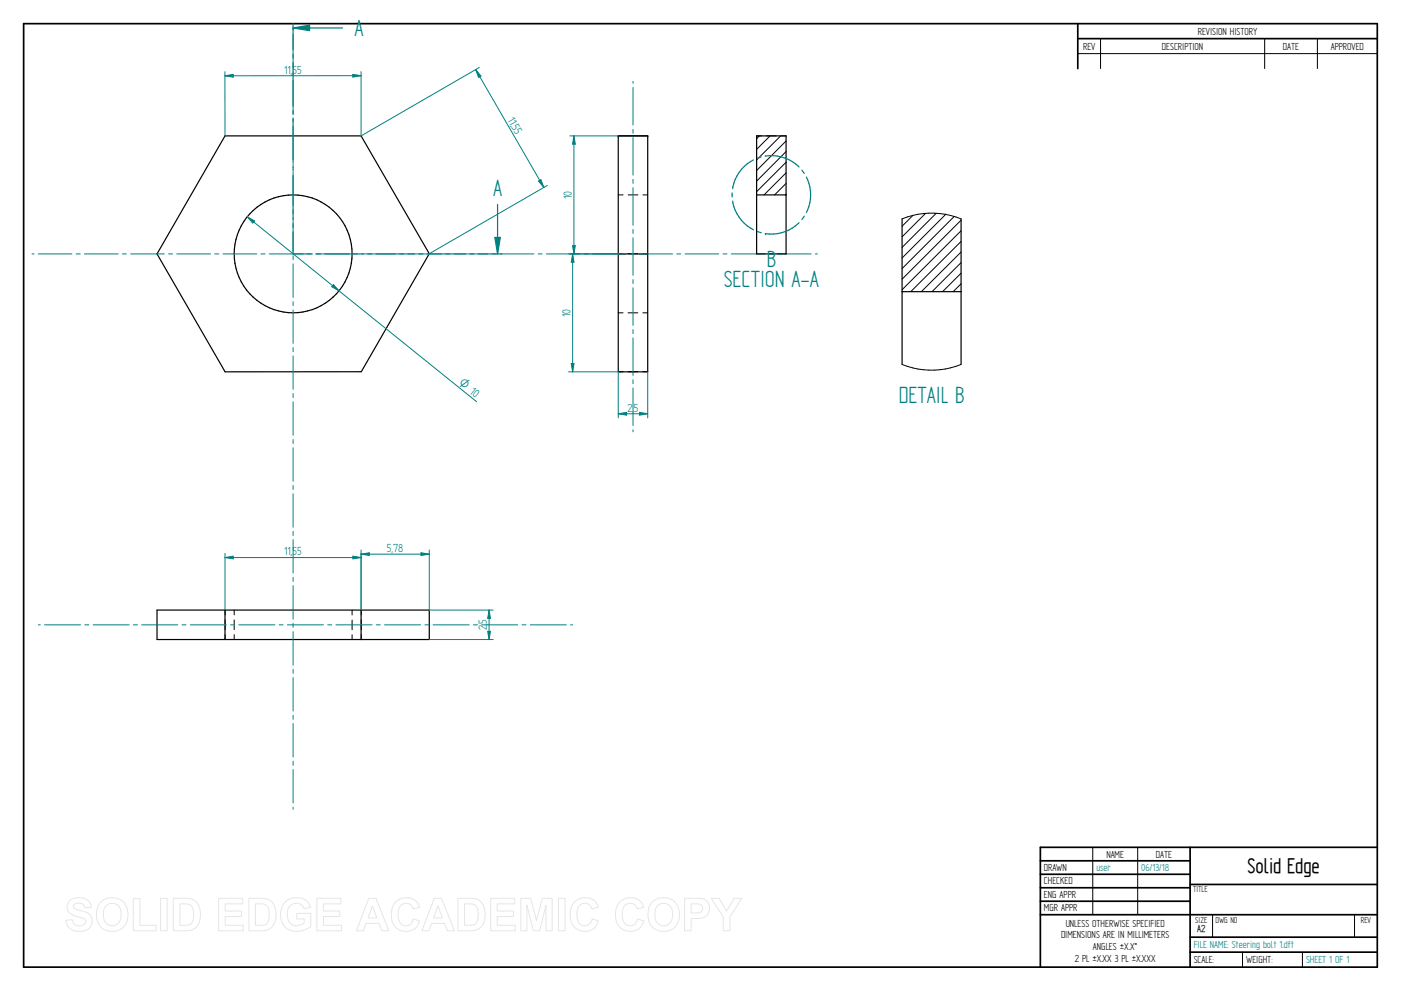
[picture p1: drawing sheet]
<svg xmlns="http://www.w3.org/2000/svg" width="594mm" height="420mm" viewBox="0 0 594 420" stroke-linecap="round" stroke-linejoin="round" font-family="sans-serif">
<g fill="none" stroke="#000" stroke-width=".72">
<path d="M10 10h574v400h-574zM457 10v19.1M457 16.4h127M504.6 359.2v50.8M584 359.2h-142.9v50.8M441.1 365h63.5M441.1 370.7h63.5M441.1 376.4h63.5M504.6 375h79.4M441.1 382.1h63.5M441.1 387.8h142.9M504.6 397.3h79.4"/>
<path d="M504.6 403.7h79.4"/>
</g>
<g fill="none" stroke="#000" stroke-width=".42">
<path d="M466.7 16.4v12.7M536.3 16.4v12.7M558.6 16.4v12.7M457 22.7h127M262.2 82.6h2M266.4 82.6h4.1M272.6 82.6h2.1M262.2 107.6h2M266.3 107.6h4.2M272.6 107.6h2.1M262.2 132.6h2M266.3 132.6h4.2"/>
<path d="M272.6 132.6h2.1M262.2 157.6h2M266.3 157.6h4.2M272.6 157.6h2.1M95.5 258.7v2M99.3 258.7v2M149.3 258.7v2M153.2 258.7v2M95.5 262.8v4.2M95.5 269.1v2M99.3 262.8v4.2M99.3 269.1v2"/>
<path d="M149.3 262.9v4.1M149.3 269.1v2M153.2 262.8v4.2M153.2 269.1v2M463.4 359.2v28.6M482.4 359.2v28.6M514.2 387.9v9.4M574.4 387.9v9.4M526.9 403.7v6.3M552.3 403.7v6.3"/>
</g>
<g fill="none" stroke="#000" stroke-width=".51">
<path d="M95.4 57.6h57.7l28.9 50-28.8 50h-57.7l-28.9-49.9zM262.2 57.6h12.5v100h-12.5zM262.2 107.7h12.5M66.6 258.7h115.4v12.4h-115.4zM95.4 258.7v12.4M153.1 258.7v12.4"/>
<circle cx="124.3" cy="107.6" r="25"/>
</g>
<g fill="#000">
<circle cx="262.2" cy="57.6" r=".25"/>
<circle cx="274.7" cy="57.6" r=".25"/>
</g>
<g fill="none" stroke="#008080" stroke-width=".42">
<path d="M124.3 11.9v.8M124.3 14.5v14.2M124.3 30.4v1.8M124.3 34v14.1M268.4 34.5v.8M268.4 37.1v15.9M124.3 50v1.6M124.3 53.4v14.2M268.4 54.8v1.7M268.4 58.3v16M124.3 69.4v1.7M124.3 72.9v14.2"/>
<path d="M268.4 76v1.8M268.4 79.5v16M124.3 88.9v1.7M124.3 92.4v14.2M268.4 97.3v1.7M13.6 107.7h.8M16.2 107.7h14.3M32.3 107.7h1.7M35.8 107.7h14.3M51.9 107.7h1.7M55.4 107.7h14.3M71.5 107.7h1.7"/>
<path d="M75 107.7h14.3M91.1 107.7h1.7M94.6 107.7h14.3M110.7 107.7h1.7M114.2 107.7h14.3M124.3 108.4v1.7M124.3 111.9v14.2M130.3 107.7h1.6M133.8 107.7h14.2M149.9 107.7h1.6M153.3 107.7h14.3M169.4 107.7h1.7"/>
<path d="M172.9 107.7h14.3M189 107.7h1.7M192.5 107.7h14.3M208.6 107.7h1.7M212.1 107.7h14.3M228.2 107.7h1.7M231.7 107.7h14.3M247.8 107.7h1.7M251.3 107.7h14.3M267.4 107.7h1.7M268.4 100.8v15.9M268.4 118.5v1.7"/>
<path d="M270.9 107.7h14.3M287 107.7h1.7M290.5 107.7h14.3M306.6 107.7h1.7M310 107.7h14.4M326.1 107.7h1.8M329.6 107.7h14.4M345.7 107.7h.9M124.3 127.9v1.7M124.3 131.4v14.2M268.4 122v16M268.4 139.7v1.7"/>
<path d="M124.3 147.4v1.7M124.3 150.9v14.2M268.4 143.3v15.9M124.3 166.9v1.7M124.3 170.3v14.2M268.4 161v1.7M268.4 164.5v15.9M124.3 186.4v1.6M124.3 189.8v14.2M268.4 182.2v.9M124.3 205.8v1.7M124.3 209.3v14.2"/>
<path d="M124.3 225.3v1.7M124.3 228.8v14.2M124.3 244.8v1.7M124.3 248.3v14.2M16.2 264.9h.9M18.9 264.9h15.3M36 264.9h1.7M39.5 264.9h15.3M56.6 264.9h1.7M60.1 264.9h15.3M77.2 264.9h1.7M80.7 264.9h15.3"/>
<path d="M97.7 264.9h1.8M101.3 264.9h15.3M118.4 264.9h1.7M121.9 264.9h15.3M124.3 264.3v1.7M124.3 267.8v14.2M139 264.9h1.7M142.4 264.9h15.4M159.5 264.9h1.7M163.1 264.9h15.2M180.2 264.9h1.7M183.6 264.9h15.4"/>
<path d="M200.7 264.9h1.8M204.3 264.9h15.2M221.4 264.9h1.6M224.8 264.9h15.4M241.9 264.9h.9M124.3 283.8v1.7M124.3 287.3v14.2M124.3 303.3v1.7M124.3 306.7v14.3M124.3 322.7v1.7M124.3 326.3v14.1M124.3 342.2v.9"/>
</g>
<g fill="none" stroke="#008080" stroke-width=".51">
<path d="M145.3 11.9h-21v9.3M124.3 22.9v1.7M124.3 26.5v18.6M124.3 46.9v1.7M124.3 50.4v18.6M124.3 70.9v1.7M124.3 74.3v18.7M124.3 94.8v1.7M124.3 98.3v9.4h8.2M134.2 107.7h1.7M137.7 107.7h16.4M155.9 107.7h1.7"/>
<path d="M159.4 107.7h16.4M177.6 107.7h1.7M181.1 107.7h16.4M199.3 107.7h1.7M202.8 107.7h8.2"/>
</g>
<path d="M124.3 11.9l7-1.2v2.3z" fill="#008080"/>
<path d="M124.3 11.9l7-1.2v2.3zM211 86.7v21" fill="none" stroke="#008080" stroke-width=".51"/>
<path d="M209.8 100.7h2.4l-1.2 7z" fill="#008080"/>
<path d="M124.3 10.1v1.8M338.8 94.4a16.7 16.7 0 0 1-14.2 4.7M341 91.7l-.9 1.3M343.7 82.6a16.1 16.1 0 0 1-1.8 7.5M209.8 100.7h2.4l-1.2 7zM211 107.7h1.8" fill="none" stroke="#008080" stroke-width=".51"/>
<path d="M320.8 57.6h2.1M322 57.6l-1.2 1.2M325 57.6h4.2M326.6 57.6l-5.8 5.7M331 57.6l-10.2 10.2M331.3 57.6h2M333.3 59.8l-12.5 12.5M333.3 64.3l-12.5 12.5M333.3 68.8l-12.5 12.5M333.3 73.3l-9.3 9.3M333.3 77.8l-4.8 4.8M333.3 82.3l-.4 .3" fill="none" stroke="#000" stroke-width=".42"/>
<path d="M320.8 57.6h12.5v50.1h-12.5zM320.8 82.6h12.5" fill="none" stroke="#000" stroke-width=".51"/>
<circle cx="324.6" cy="99.1" r=".25" fill="#008080"/>
<path d="M319.5 67.8a16.5 16.5 0 0 0-8.8 12.2M322.7 66.5l-1.6 .6M324.5 66.2a16.7 16.7 0 0 1 14.3 4.6M340 72.1l1 1.4M341.9 75.1l.5 .9a16.5 16.5 0 0 1 1.3 6.6M310.5 81.8v1.7M310.7 85.3a16.6 16.6 0 0 0 8.8 12.2M321.2 98.2l1.6 .5" fill="none" stroke="#008080" stroke-width=".51"/>
<g fill="none" stroke="#000" stroke-width=".42">
<path d="M382.5 92.8a33.4 33.4 0 0 1 25 0M387.1 91.3l-4.6 4.6M392.5 90.5l-10 9.9M397 90.4l-14.5 14.5M401 90.9l-18.5 18.5M404.6 91.8l-22.1 22.1M407.5 93.3l-25 25.1M407.5 97.8l-25 25.1M407.5 102.4l-21.3 21.3M407.5 106.8l-16.8 16.9M407.5 111.3l-12.3 12.4M407.5 115.8l-7.8 7.9"/>
<path d="M407.5 120.3l-3.3 3.4M382.5 154.5a33.4 33.4 0 0 0 25 0"/>
</g>
<path d="M382.5 92.8v61.7M407.5 92.8v61.7M382.5 123.7h25" fill="none" stroke="#000" stroke-width=".51"/>
<path d="M203.2 28.6l-50.1 29M228.3 76.8l1.1-.6 1.2 3.3zM232.1 78.6l-50.1 29" fill="none" stroke="#008080" stroke-width=".42"/>
<path d="M228.3 76.8l1.1-.6 1.2 3.3z" fill="#008080"/>
<path d="M201.7 29.5l2.3 2.8-1.1 .6z" fill="none" stroke="#008080" stroke-width=".42"/>
<path d="M201.7 29.5l2.3 2.8-1.1 .6z" fill="#008080"/>
<path d="M95.4 30.4v27.2M149.6 31.5l3.5 .6-3.5 .6zM153.1 30.4v27.2M201.7 29.5l28.9 50" fill="none" stroke="#008080" stroke-width=".42"/>
<path d="M149.6 31.5l3.5 .6-3.5 .6z" fill="#008080"/>
<path d="M95.4 32.1l3.5-.6v1.2z" fill="none" stroke="#008080" stroke-width=".42"/>
<path d="M95.4 32.1l3.5-.6v1.2z" fill="#008080"/>
<path d="M153.1 32.1h-57.7M104.9 91.9l97.2 78.4M104.9 91.9l3 1.8-.7 .9z" fill="none" stroke="#008080" stroke-width=".42"/>
<path d="M104.9 91.9l3 1.8-.7 .9z" fill="#008080"/>
<path d="M141.4 120.6l2.4 2.7-3.1-1.7z" fill="none" stroke="#008080" stroke-width=".42"/>
<path d="M141.4 120.6l2.4 2.7-3.1-1.7z" fill="#008080"/>
<path d="M241.1 107.7h21.1M242.8 107.7l.6 3.5h-1.2zM241.1 157.6h21.1" fill="none" stroke="#008080" stroke-width=".42"/>
<path d="M242.8 107.7l.6 3.5h-1.2z" fill="#008080"/>
<path d="M242.2 154.1h1.2l-.6 3.5z" fill="none" stroke="#008080" stroke-width=".42"/>
<path d="M242.2 154.1h1.2l-.6 3.5z" fill="#008080"/>
<path d="M241.6 57.6h20.6M243.4 57.6l.6 3.5h-1.2zM241.6 107.7h20.6M242.8 107.7v49.9" fill="none" stroke="#008080" stroke-width=".42"/>
<path d="M243.4 57.6l.6 3.5h-1.2z" fill="#008080"/>
<path d="M242.8 104.1h1.2l-.6 3.6z" fill="none" stroke="#008080" stroke-width=".42"/>
<path d="M242.8 104.1h1.2l-.6 3.6z" fill="#008080"/>
<path d="M243.4 57.6v50.1M262.2 157.6v19.6M274.7 157.6v19.6M262.2 175.4l3.5-.6v1.2z" fill="none" stroke="#008080" stroke-width=".42"/>
<path d="M262.2 175.4l3.5-.6v1.2z" fill="#008080"/>
<path d="M271.2 174.8l3.5 .6-3.5 .6z" fill="none" stroke="#008080" stroke-width=".42"/>
<path d="M271.2 174.8l3.5 .6-3.5 .6z" fill="#008080"/>
<path d="M262.2 175.4h12.5M182 258.7h27.1M207.4 258.7l.6 3.5h-1.2zM182 271.1h27.1" fill="none" stroke="#008080" stroke-width=".42"/>
<path d="M207.4 258.7l.6 3.5h-1.2z" fill="#008080"/>
<path d="M206.8 267.7h1.2l-.6 3.4z" fill="none" stroke="#008080" stroke-width=".42"/>
<path d="M206.8 267.7h1.2l-.6 3.4z" fill="#008080"/>
<path d="M153.1 233.2v25.5M178.5 234.4l3.5 .5-3.5 .6zM182 233.2v25.5M207.4 258.7v12.4" fill="none" stroke="#008080" stroke-width=".42"/>
<path d="M178.5 234.4l3.5 .5-3.5 .6z" fill="#008080"/>
<path d="M153.1 234.9l3.5-.5v1.1z" fill="none" stroke="#008080" stroke-width=".42"/>
<path d="M153.1 234.9l3.5-.5v1.1z" fill="#008080"/>
<path d="M95.4 234.6v24.1M149.6 235.8l3.5 .6-3.5 .5zM153.1 234.9h28.9M153.1 234.6v24.1" fill="none" stroke="#008080" stroke-width=".42"/>
<path d="M149.6 235.8l3.5 .6-3.5 .5z" fill="#008080"/>
<path d="M95.4 236.4l3.5-.6v1.1z" fill="none" stroke="#008080" stroke-width=".42"/>
<path d="M95.4 236.4l3.5-.6v1.1z" fill="#008080"/>
<path d="M95.4 236.4h57.7" fill="none" stroke="#008080" stroke-width=".42"/>
<g fill="none" stroke="#e6e6e6" stroke-width=".42">
<path d="M29.6 381.8a6.5 6.5 0 0 1 8.5 .8l.6 2.2-2.8 .1a2.7 2.7 0 0 0-2.1-2 2.7 2.7 0 0 0-2.7 1.1 1.87 1.87 0 0 0 2.2 1.8l1.4 .4a4.4 4.4 0 0 1 4 6.2 6.4 6.4 0 0 1-9.1 1.3l-1.2-1.8-.5-1.7 2.7-.3a2.94 2.94 0 0 0 2.6 2.6 2.94 2.94 0 0 0 3.1-1.9 2.67 2.67 0 0 0-2.9-1.8 4.9 4.9 0 0 1-5-4.3l.4-1.6zM42.8 382.4a6.9 6.9 0 0 1 8.3-.8 6.9 6.9 0 0 1 3 7.7 6.7 6.7 0 0 1-8 5.5 6.7 6.7 0 0 1-5.1-8.3 6.1 6.1 0 0 1 1.8-4.1zM44.8 384.2a3.9 3.9 0 0 1 4.6-.8 3.9 3.9 0 0 1 2 4.3 3.8 3.8 0 0 1-1.9 4.3 3.8 3.8 0 0 1-4.6-.7 6.6 6.6 0 0 1-.1-7.1zM56.5 381h2.8v11.3h6.9v2.3h-9.7zM68.1 380.9h2.8v13.7h-2.8zM73.5 380.9h5a5.9 5.9 0 0 1 6.5 7 5.9 5.9 0 0 1-6.3 6.7h-5.2zM76.3 383.2h1.8a3.4 3.4 0 0 1 4 3.9v1.2a3.2 3.2 0 0 1-3.8 4h-2zM92.7 380.9h10.2v2.3h-7.4v3h6.9v2.4h-6.9v3.7h7.7v2.3h-10.5zM105.5 380.9h5.1a5.9 5.9 0 0 1 6.4 7 5.9 5.9 0 0 1-6.3 6.7h-5.2zM108.3 383.2h1.9a3.4 3.4 0 0 1 4 3.9v1.2a3.2 3.2 0 0 1-3.8 4h-2.1zM120.9 382.4a7.3 7.3 0 0 1 9.7 .1l1 2.2-2.7 .5a3.7 3.7 0 0 0-4.6-2 3.7 3.7 0 0 0-2.5 4.4 4.2 4.2 0 0 0 2.2 4.5 4.2 4.2 0 0 0 5-.8v-1.7h-3.2v-2.3h6v5.4a8.1 8.1 0 0 1-11.8-.8 8.3 8.3 0 0 1 .9-9.5zM134.4 380.9h10.2v2.3h-7.4v3h6.9v2.4h-6.9v3.7h7.6v2.3h-10.4z"/>
<path d="M156.4 380.9h3l5.5 13.7h-3l-1.2-3.1h-5.5l-1.1 3.1h-3zM157.9 384.1l1.9 5.1h-3.7zM167.7 382.5a6 6 0 0 1 10.2 2.1l-2.8 .7a3.2 3.2 0 0 0-3.9-2.2 3.2 3.2 0 0 0-2.4 3.8 4.6 4.6 0 0 0 2.5 5.5 3.2 3.2 0 0 0 4-2.8l2.6 .8a6.1 6.1 0 0 1-7.2 4.3 6.1 6.1 0 0 1-4.8-6.8 7.7 7.7 0 0 1 1.8-5.4zM184.1 380.9h3.1l5.5 13.7h-3l-1.2-3.1h-5.5l-1.1 3.1h-3zM185.7 384.1l1.9 5.1h-3.8zM194.2 380.9h5a5.9 5.9 0 0 1 6.5 7 5.9 5.9 0 0 1-6.3 6.7h-5.2zM197 383.2h1.8a3.4 3.4 0 0 1 4 3.9v1.2a3.2 3.2 0 0 1-3.8 4h-2zM208.1 380.9h10.2v2.3h-7.4v3h6.9v2.4h-6.9v3.7h7.6v2.3h-10.4zM220.8 380.9h4.2l2.5 9.3 2.4-9.3h4.2v13.7h-2.5l-.1-10.8-2.7 10.8h-2.7l-2.7-10.8v10.8h-2.6zM236.8 380.9h2.8v13.7h-2.8zM243.5 382.5a6 6 0 0 1 10.2 2.1l-2.8 .7a3.2 3.2 0 0 0-3.8-2.2 3.2 3.2 0 0 0-2.4 3.8 4.6 4.6 0 0 0 2.4 5.5 3.2 3.2 0 0 0 4-2.8l2.6 .8a6.1 6.1 0 0 1-7.2 4.3 6.1 6.1 0 0 1-4.7-6.8 7.7 7.7 0 0 1 1.7-5.4zM262.7 382.5a6 6 0 0 1 10.2 2.1l-2.7 .7a3.2 3.2 0 0 0-3.9-2.2 3.2 3.2 0 0 0-2.4 3.8 4.6 4.6 0 0 0 2.4 5.5 3.2 3.2 0 0 0 4-2.8l2.7 .8a6.1 6.1 0 0 1-7.2 4.3 6.1 6.1 0 0 1-4.8-6.8 7.7 7.7 0 0 1 1.7-5.4z"/>
<path d="M276.7 382.4a6.9 6.9 0 0 1 8.3-.8 6.9 6.9 0 0 1 3 7.7 6.7 6.7 0 0 1-8.1 5.5 6.7 6.7 0 0 1-5.1-8.3 6.1 6.1 0 0 1 1.9-4.1zM278.7 384.2a3.9 3.9 0 0 1 4.6-.8 3.9 3.9 0 0 1 1.9 4.3 3.8 3.8 0 0 1-1.8 4.3 3.8 3.8 0 0 1-4.7-.7 6.6 6.6 0 0 1 0-7.1zM290.3 380.9h5.2a4.4 4.4 0 0 1 5.4 4.3 4.4 4.4 0 0 1-5.4 4.2h-2.4v5.2h-2.8zM293.1 383.2h1.8a2.1 2.1 0 0 1 2.6 .6 2.1 2.1 0 0 1 0 2.6 3.4 3.4 0 0 1-2.9 .7h-1.5zM301.6 380.9h3.3l3.2 5.4 3.2-5.4h3.2l-5 7.9v5.8h-2.8v-5.8z"/>
</g>
<g font-size="11.3" fill="#008080">
<text x="150.4" y="15.3">A</text>
<text x="209.1" y="83.1">A</text>
<text x="325.1" y="113.3">B</text>
<text x="306.9" y="121.7">SECTION A-A</text>
<text x="381.1" y="170.9">DETAIL B</text>
</g>
<text font-size="10.1" x="529" y="370.2">Solid Edge</text>
<g font-size="5.6" fill="#008080">
<text x="120.5" y="31.2">11,55</text>
<text x="215" y="50.8" transform="rotate(60 215 50.8)">11,</text>
<text x="216.8" y="53.9" transform="rotate(60 216.8 53.9)">55</text>
<text x="242.5" y="84.4" transform="rotate(-90 242.5 84.4)">10</text>
<text x="241.9" y="134.4" transform="rotate(-90 241.9 134.4)">10</text>
<text x="266" y="174.5">2,5</text>
<text x="120.5" y="235.5">11,55</text>
<text x="164" y="234.1">5,78</text>
<text x="206.5" y="267.3" transform="rotate(-90 206.5 267.3)">2,5</text>
</g>
<text font-size="5.4" fill="#008080" x="194.3" y="162.9" transform="rotate(39 194.3 162.9)">O 10</text>
<g font-size="4.9">
<text x="507.9" y="14.7">REVISION HISTORY</text>
<text x="459.3" y="21">REV</text>
<text x="492.7" y="21">DESCRIPTION</text>
<text x="544" y="21">DATE</text>
<text x="564.3" y="21">APPROVED</text>
<text x="469.1" y="363.6">NAME</text>
<text x="490.1" y="363.6">DATE</text>
<text x="442.7" y="369.3">DRAWN</text>
<text x="442.7" y="375">CHECKED</text>
<text x="442.7" y="380.7">ENG APPR</text>
<text x="442.7" y="386.4">MGR APPR</text>
<text x="451.9" y="392.9">UNLESS OTHERWISE SPECIFIED</text>
<text x="449.9" y="397.9">DIMENSIONS ARE IN MILLIMETERS</text>
<text x="455.7" y="407.8">2 PL ±X.XX 3 PL ±X.XXX</text>
<text x="463.5" y="402.9">ANGLES ±X.X°</text>
<text x="506.2" y="408.3">SCALE:</text>
<text x="528.4" y="408.3">WEIGHT:</text>
</g>
<g font-size="4.9" fill="#008080">
<text x="464.9" y="369.3">user</text>
<text x="483.9" y="369.3">06/13/18</text>
<text x="506.2" y="402">FILE NAME: Steering bolt 1.dft</text>
<text x="553.8" y="408.4">SHEET 1 OF 1</text>
</g>
<text font-size="4.8" x="507.7" y="395.3">A2</text>
<g font-size="4.1">
<text x="505.9" y="378.3">TITLE</text>
<text x="506.9" y="391.1">SIZE</text>
<text x="515.4" y="391.1">DWG NO</text>
<text x="577" y="391.1">REV</text>
</g>
</svg>
